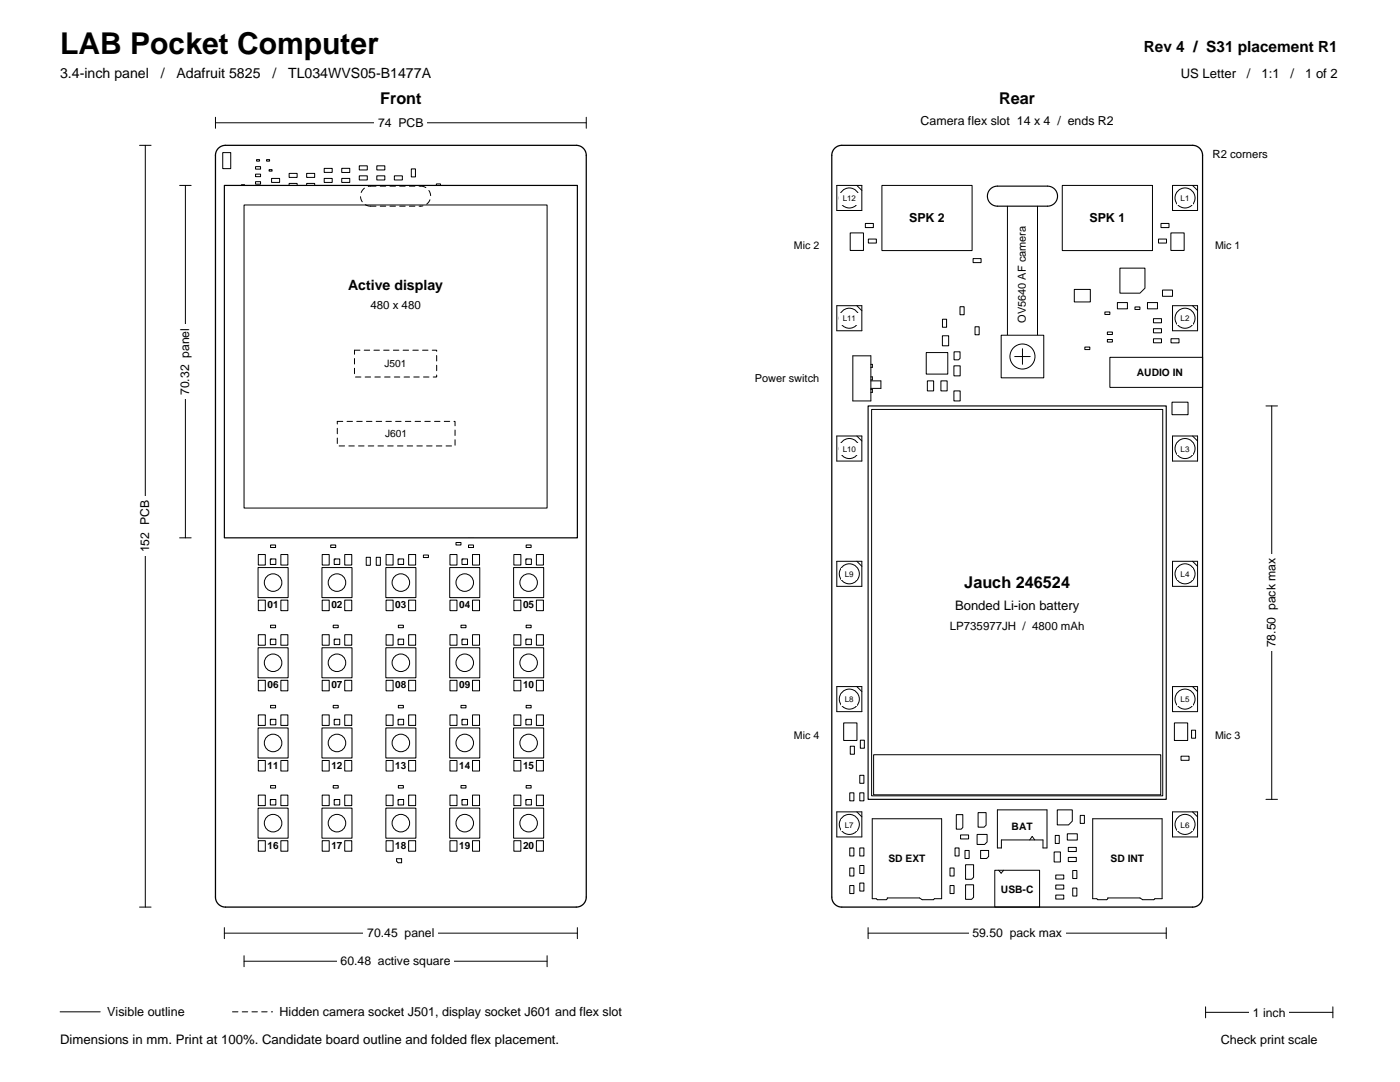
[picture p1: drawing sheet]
<svg xmlns="http://www.w3.org/2000/svg" width="279mm" height="216mm" viewBox="0 0 279 216" stroke-linecap="round" stroke-linejoin="round" font-family="sans-serif">
<g fill="none" stroke="#000" stroke-width=".2">
<path d="M44.4 30.5h1.6v3.1h-1.6zM48.2 38.4h.6v.3h-.6zM48.2 36.9h.6v.3h-.6zM50.7 38.1h1.6v.8h-1.6zM51 33.3h1v.5h-1zM51 34.7h1v.6h-1zM51 36.2h1v.5h-1zM51.2 31.9h.6v.3h-.6zM53.2 31.9h.6v.3h-.6zM53.7 33.9h.6v.2h-.6zM54.2 37.6h1.6v.8h-1.6zM54.2 35.6h1.6v.8h-1.6z"/>
<path d="M55.2 39.6h1.6v.8h-1.6zM57.7 36.6h1.6v.8h-1.6zM57.7 34.6h1.6v.8h-1.6zM59 38.9h2v1.2h-2zM61.2 36.6h1.6v.8h-1.6zM61.2 34.6h1.6v.8h-1.6zM63.2 38.6h1.6v.8h-1.6zM64.7 33.6h1.6v.8h-1.6zM64.7 35.6h1.6v.8h-1.6zM66.7 37.6h1.6v.8h-1.6zM68.2 33.6h1.6v.8h-1.6zM68.2 39.6h1.6v.8h-1.6z"/>
<path d="M68.2 35.6h1.6v.8h-1.6zM71.7 35.1h1.6v.8h-1.6zM71.7 33.1h1.6v.8h-1.6zM75.2 33.1h1.6v.8h-1.6zM75.2 35.1h1.6v.8h-1.6zM78.7 35.1h1.6v.8h-1.6zM82.1 33.7h.8v1.6h-.8zM87.1 36.7h.8v1.6h-.8zM89.7 39.6h1.6v.8h-1.6zM47.2 43.6h1.6v.8h-1.6zM48 40.4h2v1.2h-2zM48.1 45.7h.8v1.6h-.8z"/>
<path d="M48.2 51.6h1.6v.8h-1.6zM48.8 49h.4v1h-.4zM49.4 54.8l.9-.9h4.4v5.3h-5.3zM50 45.1h9l.9 .9v2.9h-9.9zM51.5 42.3h1v.4h-1zM51.7 51.6h1.6v.8h-1.6zM54.5 41.8h1v.5h-1zM55.5 51.3h1v.4h-1zM57.2 41.6h1.6v.8h-1.6zM58 52.5l.5-.5h7.5v8h-8zM60.5 41.4h2v1.2h-2zM61.1 44.7h.8v1.6h-.8z"/>
<path d="M62.6 48.2h.8v1.6h-.8zM63.5 45.4h2v1.2h-2zM64.5 42.9h2v1.2h-2zM64.7 40.6h1.6v.8h-1.6zM65.1 48.7h.8v1.6h-.8zM67.3 58.1h1.4v1.8h-1.4zM67.7 58.8h.6l-.3 .5zM67.7 59.3h.6M67.7 55.1h1.6v.8h-1.6zM68 58.6v.2M68 59.3v.2M68.6 46h1.2v2.9h-1.6v-2.4z"/>
<path d="M68.7 41.6h1.6v.8h-1.6zM68.8 51.3h2.2v2.5h-3v-1.8zM69.2 43.6h1.6v.8h-1.6zM69.8 58.1h1.4v1.8h-1.4zM70.2 58.8h.6l-.3 .5zM70.2 59.3h.6M70.5 58.6v.2M70.5 59.3v.2M86.8 53.1h1.4v1.8h-1.4zM86.9 57h.8v1.6h-.8zM87.1 49.2h.8v1.6h-.8zM87.1 40.2h.8v1.6h-.8z"/>
<path d="M87.2 53.8h.6l-.3 .5zM87.2 54.3h.6M87.2 46.6h1.6v.8h-1.6zM87.5 53.6v.2M87.5 54.3v.2M89.4 57h.8v1.6h-.8zM89.5 50.8h1v.5h-1zM89.7 54.6h1.6v.8h-1.6zM90.6 43.3h7.8v4.4h-6.8l-1-1zM91.7 52.3h1.6v.8h-1.6zM91.9 57h.8v1.6h-.8zM92 50.8h1v.5h-1z"/>
<path d="M95.7 59.6h1.6v.8h-1.6zM96.8 51.6l1-1h3.4v7.8h-4.4zM100.2 48.6h1.6v.8h-1.6zM103.5 60h9v10h-10v-9zM104.2 57.6h1.6v.8h-1.6zM45.7 60.6h1.6v.8h-1.6zM48.7 64.6h1.6v.8h-1.6zM49.2 62.6h1.6v.8h-1.6zM49.2 68.6h1.6v.8h-1.6zM49.2 60.6h1.6v.8h-1.6zM49.2 66.6h1.6v.8h-1.6zM50.2 76.6h1.6v.8h-1.6z"/>
<path d="M50.2 70.6h1.6v.8h-1.6zM51.1 79.2h.8v1.6h-.8zM52.2 64.6h1.6v.8h-1.6zM52.2 72.6h1.6v.8h-1.6zM52.2 74.6h1.6v.8h-1.6zM52.7 68.6h1.6v.8h-1.6zM52.7 66.6h1.6v.8h-1.6zM52.9 60.7h3.2v2.5h-2.6l-.6-.6zM53.7 78.1h1.6v.8h-1.6zM53.7 70.6h1.6v.8h-1.6zM55.7 76.1h1.6v.8h-1.6zM55.7 64.6h1.6v.8h-1.6z"/>
<path d="M56.2 66.6h1.6v.8h-1.6zM56.2 68.6h1.6v.8h-1.6zM57.2 70.6h1.6v.8h-1.6zM58 72.8h1v.4h-1zM58.7 62.1h1.4v1.8h-1.4zM58.8 75.1h1.4v1.8h-1.4zM59 62.8h.8l-.4 .5zM59 63.3h.8M59.2 75.8h.6l-.3 .5zM59.2 76.3h.6M59.4 62.6v.2M59.4 63.3v.2"/>
<path d="M59.5 75.6v.2M59.5 76.3v.2M59.6 66.5h1.4v1.8h-1.4zM59.8 78.6h3.4v7.8h-4.4v-6.8zM59.9 67.2h.8l-.4 .5zM59.9 67.7h.8M60.3 66.9v.3M60.3 67.7v.2M60.5 70.9h1.4v1.8h-1.4zM60.9 71.6h.6l-.3 .5zM60.9 72.1h.6M61.2 71.4v.2"/>
<path d="M61.2 72.1v.2M61.4 75.3h1.4v1.8h-1.4zM61.8 76h.6l-.3 .5zM61.8 76.5h.6M62.1 75.7v.3M62.1 76.5v.2M62.3 67.1h1.4v1.8h-1.4zM62.7 68.3h.6M62.7 67.8h.6l-.3 .5zM62.8 63.1h1.4v1.8h-1.4zM63 67.5v.3M63 68.3v.2"/>
<path d="M63.2 63.8h.6l-.3 .5zM63.2 64.3h.6M63.5 63.5v.3M63.5 64.3v.2M64.2 73.1h1.6v.8h-1.6zM64.2 75.6h1.6v.8h-1.6zM65.2 66.6h1.6v.8h-1.6zM65.2 71.1h1.6v.8h-1.6zM65.4 63h1.2v2h-1.2zM65.7 68.6h1.6v.8h-1.6zM66.2 61.3h.6v.3h-.6zM67.6 74.2h.8v1.6h-.8z"/>
<path d="M68.1 62.1h1.4v1.8h-1.4zM68.2 77.9l.4-.3h1.2v2.8h-1.6zM68.4 62.8h.7l-.3 .5zM68.4 63.3h.7M68.8 62.6v.2M68.8 63.3v.2M69 66.5h1.4v1.8h-1.4zM69.4 67.2h.6l-.3 .5zM69.4 67.7h.6M69.7 66.9v.3M69.7 67.7v.2M73.3 79h2.4v3h-2.4z"/>
<path d="M78.4 77.9l.3-.3h.9v2.8h-1.2zM82.4 77.9h4.2v4.2h-4.2zM86.9 62.1h1.4v1.8h-1.4zM87.2 62.8h.8l-.4 .5zM87.2 63.3h.8M87.6 62.6v.2M87.6 63.3v.2M87.8 66.5h1.4v1.8h-1.4zM88.1 67.2h.8l-.4 .5zM88.1 67.7h.8M88.5 66.9v.3M88.5 67.7v.2"/>
<path d="M88.7 70.9h1.4v1.8h-1.4zM89.1 71.6h.6l-.3 .5zM89.1 72.1h.6M89.2 79.4l.4-.4h1.2v2.9h-1.6zM89.4 71.4v.2M89.4 72.1v.2M89.6 75.3h1.4v1.8h-1.4zM89.7 61.6h1.6v.8h-1.6zM90 76h.6l-.3 .5zM90 76.5h.6M90.3 75.7v.3M90.3 76.5v.2"/>
<path d="M90.4 64h1.2v2h-1.2zM91.1 67.6h2.8v1.8h-2.8zM91.7 68.5h.4M92.1 68v1.1M92.1 68.5l.7-.4v.8zM92.5 75.7h1v.5h-1zM92.8 68.5h.4M93.2 61.6h1.6v.8h-1.6zM93.2 63.6h1.6v.8h-1.6zM93.2 77.6h1.6v.8h-1.6zM93.3 70.6h2.4l.8 .7v2.4l-.8 .8h-2.4l-.7-.8v-2.4zM94.2 65.6h1.6v.8h-1.6z"/>
<path d="M95.2 75.6h1.6v.8h-1.6zM96.3 62.1h1.4v1.8h-1.4zM96.7 62.8h.7l-.4 .5zM96.7 63.3h.7M97 62.6v.2M97 63.3v.2M97.2 66.5h1.4v1.8h-1.4zM97.6 67.2h.6l-.3 .5zM97.6 67.7h.6M97.9 79h1.7v2h-2.2v-1.5zM97.9 66.9v.3M97.9 67.7v.2"/>
<path d="M98.1 70.9h1.4v1.8h-1.4zM98.5 71.6h.6l-.3 .5zM98.5 72.1h.6M98.8 71.4v.2M98.8 72.1v.2M99 64.3h1v.4h-1zM99 75.3h1.4v1.8h-1.4zM99.1 60.2h.8v1.6h-.8zM99.3 76h.7l-.3 .5zM99.3 76.5h.7M99.6 66.2h.8v1.6h-.8zM99.7 75.7v.3"/>
<path d="M99.7 76.5v.2M101.2 71.6h1.6v.8h-1.6zM101.6 75.7h.8v1.6h-.8zM103.9 77.2h3.2v1.6h-3.2zM104.2 75.1h1.6v.8h-1.6zM104.7 73.1h1.6v.8h-1.6zM107.7 75.1h1.6v.8h-1.6zM108.1 72.3h1.1v1.4h-1.4v-1zM111.2 76.6h1.6v.8h-1.6zM53.7 82.1h1.6v.8h-1.6zM53.7 84.1h1.6v.8h-1.6zM53.7 80.1h1.6v.8h-1.6z"/>
<path d="M57.7 87.6h1.6v.8h-1.6zM57.7 89.6h1.6v.8h-1.6zM60.2 91.6h1.6v.8h-1.6zM60.9 88h1.2v2h-1.2zM63.4 92h1.2v2h-1.2zM63.4 88h1.2v2h-1.2zM64.9 97.9l.3-.3h.9v2.9h-1.2zM65.2 95.6h1.6v.8h-1.6zM65.9 91h1.2v2h-1.2zM90.9 91h1.2v2h-1.2zM91.2 96.1h1.6v.8h-1.6zM91.4 98.2h1v.5h-1z"/>
<path d="M93.5 99.4h.8v1.6h-.8zM93.9 80.8h1v.5h-1zM94.1 82.1h1.6v.9h-1.6zM94.7 96.1h1.6v.8h-1.6zM94.8 85.3h1v.5h-1zM95.1 83.8h1v.5h-1zM95.3 88.1l1-1h3.4v7.8h-4.4zM95.9 98.4h3.2v2.5h-2.6l-.6-.6zM97.5 84.7h1v.5h-1zM97.5 83.3h1v.5h-1zM98.2 96.1h1.6v.8h-1.6zM99.5 82.5h2v1.6h-2z"/>
<path d="M100 85.2h1v.5h-1zM100.1 82.5h.8v1.6h-.8zM100.6 98.8h.8v1.6h-.8zM101.5 96.2h1v.6h-1zM102.3 81.3h.8v1.7h-.8zM102.4 84.5h.6v1h-.6zM102.6 98.2h1v.5h-1zM103.9 92.4h1.1v.5h-1.1zM103.9 94h1.1v.5h-1.1zM103.9 95.6h1.1v.4h-1.1zM105.2 97.1h1.6v.8h-1.6zM105.8 87.5l1-.9h3v4.8h-4z"/>
<path d="M106.1 81.1l1.1-.9h4.3v5.3h-5.4zM106.4 94h1.1v.5h-1.1zM106.4 92.3h1.1v.6h-1.1zM109.2 92.6h1.6v.8h-1.6zM51.5 113.2h6v6h-6zM51.6 119.7h1.4v2.2h-1.4zM51.6 110.6h1.4v2.1h-1.4zM53.9 111.5h1.1v1.1h-1.1zM54 108.7h1v.5h-1zM54.2 111.5l-.3 .2M56.1 119.7h1.4v2.2h-1.4zM56.1 110.6h1.4v2.1h-1.4z"/>
<path d="M64.1 102.2h.8v1.6h-.8zM64.3 113.2h6v6h-6zM64.3 119.7h1.4v2.2h-1.4zM64.3 110.6h1.4v2.1h-1.4zM66 108.7h1v.5h-1zM66.1 102.2h.8v1.6h-.8zM66.7 111.5h1.1v1.1h-1.1zM66.9 111.5l-.2 .2M68.8 119.7h1.4v2.2h-1.4zM68.8 110.6h1.4v2.1h-1.4zM73.1 111.2h.8v1.6h-.8zM75.1 111.2h.8v1.6h-.8z"/>
<path d="M77 113.2h6v6h-6zM77 119.7h1.5v2.2h-1.5zM77 110.6h1.5v2.1h-1.5zM79.5 111.5h1v1.1h-1zM79.7 111.5l-.2 .2M81.6 119.7h1.4v2.2h-1.4zM81.6 110.6h1.4v2.1h-1.4zM84.5 110.8h1v.4h-1zM89.7 113.2h6v6h-6zM89.8 119.7h1.4v2.2h-1.4zM89.8 110.6h1.4v2.1h-1.4zM90.9 104.5h1.2v2h-1.2z"/>
<path d="M90.9 100.5h1.2v2h-1.2zM91 108.3h1v.4h-1zM92.2 111.5h1.1v1.1h-1.1zM92.4 111.5l-.2 .2M93.4 103h1.2v2h-1.2zM93.5 108.7h1v.5h-1zM93.5 106.7h1v.5h-1zM94.3 119.7h1.4v2.2h-1.4zM94.3 110.6h1.4v2.1h-1.4zM95.9 104.5h1.2v2h-1.2zM96.4 102.2h1v.5h-1zM100.7 102.2h.8v1.6h-.8z"/>
<path d="M102.5 113.2h6v6h-6zM102.5 119.7h1.4v2.2h-1.4zM102.5 110.6h1.4v2.1h-1.4zM103.2 100.1h1.6v.8h-1.6zM105 111.5h1.1v1.1h-1.1zM105 108.7h1v.5h-1zM105.2 111.5l-.2 .2M107 119.7h1.4v2.2h-1.4zM107 110.6h1.4v2.1h-1.4zM51.5 129.3h6v5.9h-6zM51.6 135.7h1.4v2.1h-1.4zM51.6 126.7h1.4v2h-1.4z"/>
<path d="M53.9 127.5h1.1v1.1h-1.1zM54 124.7h1v.6h-1zM54.2 127.5l-.3 .2M56.1 135.7h1.4v2.1h-1.4zM56.1 126.7h1.4v2h-1.4zM64.3 129.3h6v5.9h-6zM64.3 135.7h1.4v2.1h-1.4zM64.3 126.7h1.4v2h-1.4zM66.5 124.7h1v.6h-1zM66.7 127.5h1.1v1.1h-1.1zM66.9 127.5l-.2 .2M68.8 135.7h1.4v2.1h-1.4z"/>
<path d="M68.8 126.7h1.4v2h-1.4zM77 129.3h6v5.9h-6zM77 135.7h1.5v2.1h-1.5zM77 126.7h1.5v2h-1.5zM79.5 127.5h1v1.1h-1zM79.5 124.7h1v.6h-1zM79.7 127.5l-.2 .2M81.6 135.7h1.4v2.1h-1.4zM81.6 126.7h1.4v2h-1.4zM89.7 129.3h6v5.9h-6zM89.8 135.7h1.4v2.1h-1.4zM89.8 126.7h1.4v2h-1.4z"/>
<path d="M92 124.7h1v.6h-1zM92.2 127.5h1.1v1.1h-1.1zM92.4 127.5l-.2 .2M94.3 135.7h1.4v2.1h-1.4zM94.3 126.7h1.4v2h-1.4zM102.5 129.3h6v5.9h-6zM102.5 135.7h1.4v2.1h-1.4zM102.5 126.7h1.4v2h-1.4zM105 127.5h1.1v1.1h-1.1zM105 124.7h1v.6h-1zM105.2 127.5l-.2 .2M107 135.7h1.4v2.1h-1.4z"/>
<path d="M107 126.7h1.4v2h-1.4zM51.5 145.3h6v6h-6zM51.6 158.6h1.4v2.2h-1.4zM51.6 151.8h1.4v2h-1.4zM51.6 142.6h1.4v2.2h-1.4zM53.9 159.5h1.1v1.1h-1.1zM53.9 143.5h1.1v1.1h-1.1zM54 156.7h1v.5h-1zM54 140.8h1v.5h-1zM54.2 159.5l-.3 .2M54.2 143.5l-.3 .2M56.1 158.6h1.4v2.2h-1.4z"/>
<path d="M56.1 151.8h1.4v2h-1.4zM56.1 142.6h1.4v2.2h-1.4zM64.3 145.3h6v6h-6zM64.3 151.8h1.4v2h-1.4zM64.3 142.6h1.4v2.2h-1.4zM64.3 158.6h1.4v2.2h-1.4zM66.5 156.7h1v.5h-1zM66.5 140.8h1v.5h-1zM66.7 143.5h1.1v1.1h-1.1zM66.7 159.5h1.1v1.1h-1.1zM66.9 143.5l-.2 .2M66.9 159.5l-.2 .2"/>
<path d="M68.8 151.8h1.4v2h-1.4zM68.8 142.6h1.4v2.2h-1.4zM68.8 158.6h1.4v2.2h-1.4zM77 145.3h6v6h-6zM77 158.6h1.5v2.2h-1.5zM77 151.8h1.5v2h-1.5zM77 142.6h1.5v2.2h-1.5zM79.5 143.5h1v1.1h-1zM79.5 159.5h1v1.1h-1zM79.5 156.7h1v.5h-1zM79.5 140.8h1v.5h-1zM79.7 143.5l-.2 .2"/>
<path d="M79.7 159.5l-.2 .2M81.6 158.6h1.4v2.2h-1.4zM81.6 151.8h1.4v2h-1.4zM81.6 142.6h1.4v2.2h-1.4zM89.7 145.3h6v6h-6zM89.8 158.6h1.4v2.2h-1.4zM89.8 151.8h1.4v2h-1.4zM89.8 142.6h1.4v2.2h-1.4zM92 140.8h1v.5h-1zM92 156.7h1v.5h-1zM92.2 159.5h1.1v1.1h-1.1zM92.2 143.5h1.1v1.1h-1.1z"/>
<path d="M92.4 159.5l-.2 .2M92.4 143.5l-.2 .2M94.3 158.6h1.4v2.2h-1.4zM94.3 151.8h1.4v2h-1.4zM94.3 142.6h1.4v2.2h-1.4zM102.5 145.3h6v6h-6zM102.5 151.8h1.4v2h-1.4zM102.5 142.6h1.4v2.2h-1.4zM102.5 158.6h1.4v2.2h-1.4zM105 143.5h1.1v1.1h-1.1zM105 159.5h1.1v1.1h-1.1zM105 140.8h1v.5h-1z"/>
<path d="M105 156.7h1v.5h-1zM105.2 143.5l-.2 .2M105.2 159.5l-.2 .2M107 151.8h1.4v2h-1.4zM107 142.6h1.4v2.2h-1.4zM107 158.6h1.4v2.2h-1.4zM51.5 161.2h6v6.1h-6zM51.6 167.7h1.4v2.2h-1.4zM56.1 167.7h1.4v2.2h-1.4zM64.3 161.2h6v6.1h-6zM64.3 167.7h1.4v2.2h-1.4zM68.8 167.7h1.4v2.2h-1.4z"/>
<path d="M77 161.2h6v6.1h-6zM77 167.7h1.5v2.2h-1.5zM79.1 171.3h1.1v.9h-.7l-.4-.3zM81.6 167.7h1.4v2.2h-1.4zM89.7 161.2h6v6.1h-6zM89.8 167.7h1.4v2.2h-1.4zM94.3 167.7h1.4v2.2h-1.4zM102.5 161.2h6v6.1h-6zM102.5 167.7h1.4v2.2h-1.4zM107 167.7h1.4v2.2h-1.4z"/>
<circle cx="99.8" cy="83.9" r=".1"/>
<circle cx="54.5" cy="116.2" r="1.75"/>
<circle cx="67.2" cy="116.2" r="1.75"/>
<circle cx="80" cy="116.2" r="1.75"/>
<circle cx="92.7" cy="116.2" r="1.75"/>
<circle cx="105.5" cy="116.2" r="1.75"/>
<circle cx="54.5" cy="132.3" r="1.75"/>
<circle cx="67.2" cy="132.3" r="1.75"/>
<circle cx="80" cy="132.3" r="1.75"/>
<circle cx="92.7" cy="132.3" r="1.75"/>
<circle cx="105.5" cy="132.3" r="1.75"/>
<circle cx="54.5" cy="148.3" r="1.75"/>
<circle cx="67.2" cy="148.3" r="1.75"/>
<circle cx="80" cy="148.3" r="1.75"/>
<circle cx="92.7" cy="148.3" r="1.75"/>
<circle cx="105.5" cy="148.3" r="1.75"/>
<circle cx="54.5" cy="164.2" r="1.75"/>
<circle cx="67.2" cy="164.2" r="1.75"/>
<circle cx="80" cy="164.2" r="1.75"/>
<circle cx="92.7" cy="164.2" r="1.75"/>
<circle cx="105.5" cy="164.2" r="1.75"/>
</g>
<path d="M44.8 37h70.4v70.3h-70.4z" fill-rule="evenodd" fill="#fff" stroke="#000" stroke-width=".24"/>
<g fill="none" stroke="#000" stroke-width=".2">
<path d="M48.7 40.9h60.5v60.5h-60.5zM167 87h5v5h-5zM171 87l1 1"/>
<circle cx="169.5" cy="89.5" r="2"/>
</g>
<path d="M73.9 37.1h10M83.9 37.1a2 2 0 0 1 2 2 2 2 0 0 1-2 2M73.9 41.1a2 2 0 0 1-2-2 2 2 0 0 1 2-2M73.9 41.1h10M70.7 69.9h16.4v5.3h-16.4zM67.3 84.1h23.5v4.9h-23.5z" fill="none" stroke="#000" stroke-width=".2" stroke-dasharray="1.1 .8"/>
<path d="M43.6 29.6l.6-.4 .8-.2h70a2 2 0 0 1 2 2v148a2 2 0 0 1-2 2h-70a2 2 0 0 1-2-2v-148l.2-.8z" fill="none" stroke="#000" stroke-width=".25"/>
<path d="M167.5 88.5h4v2.3h-4z" fill-rule="evenodd" fill="#fff"/>
<g fill="none" stroke="#000" stroke-width=".2">
<path d="M167 162h5v5h-5zM171 162l1 1M213.2 169.1h1.6v.8h-1.6z"/>
<circle cx="169.5" cy="164.5" r="2"/>
</g>
<path d="M167.9 163.5h3.2v2.3h-3.2z" fill-rule="evenodd" fill="#fff"/>
<path d="M185.1 76h1.2v2h-1.2zM188.1 63.7h.8v1.6h-.8zM221 67.7h1v.6h-1zM221.5 71.3h18.5v6h-18.5zM230.2 63.6h1.6v.8h-1.6zM233.9 80.2h3.2v2.5h-3.2zM168.4 144.2h2.6v3.5h-2.6zM169.6 169.2h.8v1.6h-.8zM214.1 173.7h.8v1.6h-.8z" fill="none" stroke="#000" stroke-width=".2"/>
<path d="M226.2 73h10.6v2.7h-10.6z" fill-rule="evenodd" fill="#fff"/>
<g fill="none" stroke="#000" stroke-width=".2">
<path d="M234 37h5v5h-5zM238 37l1 1M231.7 44.6h1.6v.8h-1.6zM188.1 67h1.2v2h-1.2zM192.6 169.7h.8v1.6h-.8z"/>
<circle cx="236.5" cy="39.5" r="2"/>
</g>
<path d="M234.9 38.5h3.2v2.3h-3.2z" fill-rule="evenodd" fill="#fff"/>
<g fill="none" stroke="#000" stroke-width=".2">
<path d="M167 37h5v5h-5zM171 37l1 1M169.6 158.2h.8v1.6h-.8zM190.6 169.2h.8v1.6h-.8zM211 161.6h3v2.3l-.7 .7h-2.3z"/>
<circle cx="169.5" cy="39.5" r="2"/>
</g>
<path d="M167.5 38.5h4v2.3h-4z" fill-rule="evenodd" fill="#fff"/>
<g fill="none" stroke="#000" stroke-width=".2">
<path d="M212 37h18v13h-18zM223.5 53.5h5v4l-1 1h-4zM229 60.4h2v1.2h-2zM230.2 67.6h1.6v.8h-1.6zM234 87h5v5h-5zM238 87l1 1M195.7 169.7h1.6v1.2l-.4 .4h-1.2z"/>
<circle cx="236.5" cy="89.5" r="2"/>
</g>
<path d="M234.9 88.5h3.2v2.3h-3.2z" fill-rule="evenodd" fill="#fff"/>
<g fill="none" stroke="#000" stroke-width=".2">
<path d="M234 61h5v5h-5zM238 61l1 1M215.6 162.7h.8v1.6h-.8z"/>
<circle cx="236.5" cy="63.5" r="2"/>
</g>
<path d="M234.9 62.5h3.2v2.3h-3.2z" fill-rule="evenodd" fill="#fff"/>
<g fill="none" stroke="#000" stroke-width=".2">
<path d="M172.7 44.6h1.6v.8h-1.6zM190.4 73h1.2v2h-1.2zM234 137h5v5h-5zM238 137l1 1M192.7 176.6h1.6v2.4l-.4 .5h-1.2z"/>
<circle cx="236.5" cy="139.5" r="2"/>
</g>
<path d="M234.9 138.5h3.2v2.3h-3.2z" fill-rule="evenodd" fill="#fff"/>
<g fill="none" stroke="#000" stroke-width=".2">
<path d="M232 57.9h2v1.2h-2zM170.2 71h3.6v9h-3.6zM173.8 76h2v1.5h-2M173.8 72.7h.3v.6h-.3M173.8 75.2h.3v.6h-.3M173.8 77.7h.3v.6h-.3M184.9 70.3h4.2v4.3h-4.2zM230.2 65.6h1.6v.8h-1.6zM234 112h5v5h-5zM238 112l1 1M169.7 148.9h.8v1.6h-.8zM171.6 158.2h.8v1.6h-.8z"/>
<path d="M234.4 144.2h2.6v3.5h-2.6zM171.6 172.7h.8v1.6h-.8zM192.7 172.5h1.6v2.5l-.4 .5h-1.2zM213 166.4h2v1.2h-2zM214.1 177.2h.8v1.6h-.8z"/>
<circle cx="236.5" cy="114.5" r="2"/>
</g>
<path d="M234.9 113.5h3.2v2.3h-3.2z" fill-rule="evenodd" fill="#fff"/>
<path d="M173.3 47.7h1.6v.8h-1.6zM237.8 145.7h.8v1.6h-.8zM199 161.6h9.9v7.6h-.8v-1.6h-8.3v1.6h-.8zM205.5 167.6l.5-.7 .5 .7M210.4 170h1.2v2h-1.2z" fill="none" stroke="#000" stroke-width=".2"/>
<path d="M201.2 163.5h5.6v2.7h-5.6z" fill-rule="evenodd" fill="#fff"/>
<g fill="none" stroke="#000" stroke-width=".2">
<path d="M176 37h18v13h-18zM233.7 46.5h2.6v3.5h-2.6zM187.8 76h1.2v2h-1.2zM167 112h5v5h-5zM171 112l1 1M169.6 176.7h.8v1.6h-.8zM195.2 162.2h1.6v2.4l-.4 .5h-1.2z"/>
<circle cx="169.5" cy="114.5" r="2"/>
</g>
<path d="M167.9 113.5h3.2v2.3h-3.2z" fill-rule="evenodd" fill="#fff"/>
<g fill="none" stroke="#000" stroke-width=".2">
<path d="M234 162h5v5h-5zM238 162l1 1"/>
<circle cx="236.5" cy="164.5" r="2"/>
</g>
<path d="M234.9 163.5h3.2v2.3h-3.2z" fill-rule="evenodd" fill="#fff"/>
<g fill="none" stroke="#000" stroke-width=".2">
<path d="M231.2 47.7h1.6v.8h-1.6zM190.4 78h1.2v2h-1.2zM190.4 70.2h1.2v1.3l-.3 .3h-.9zM194.6 65.2h.8v1.6h-.8zM216.5 69.2h1v.5h-1zM221 66.3h1v.4h-1zM223 60.4h2v1.2h-2zM167 137h5v5h-5zM171 137l1 1M235.7 150.9h1.6v.8h-1.6zM190.9 162.6h1.3v2.5l-.4 .3h-.9zM191.7 166.6h1.6v.8h-1.6z"/>
<path d="M195 166.5h2v1.5l-.5 .5h-1.5zM210.6 166.7h.8v1.6h-.8zM210.7 178.6h1.6v.8h-1.6zM213.2 171.1h1.6v.8h-1.6z"/>
<circle cx="169.5" cy="139.5" r="2"/>
</g>
<path d="M167.9 138.5h3.2v2.3h-3.2z" fill-rule="evenodd" fill="#fff"/>
<g fill="none" stroke="#000" stroke-width=".2">
<path d="M167 61h5v5h-5zM171 61l1 1M191.6 61.2h.8v1.6h-.8zM226.5 61.2h1v.6h-1zM233.7 67.6h1.6v.8h-1.6zM189.6 176.7h.8v1.6h-.8z"/>
<circle cx="169.5" cy="63.5" r="2"/>
</g>
<path d="M167.5 62.5h4v2.3h-4z" fill-rule="evenodd" fill="#fff"/>
<path d="M171.7 147.7h.8v1.6h-.8zM174.1 163.4h13.8v15.9h-1.4l-.2 .2h-2.3l-.5-.3h-6.4l-.2 .3h-1.8l-.2-.2h-.8z" fill="none" stroke="#000" stroke-width=".2"/>
<path d="M176.6 169.9h8.8v2.7h-8.8z" fill-rule="evenodd" fill="#fff"/>
<path d="M194.2 51.6h1.6v.8h-1.6zM169.6 173.2h.8v1.6h-.8zM189.6 173.2h.8v1.6h-.8zM210.7 174.6h1.6v.8h-1.6zM218.1 163.4h13.8v15.9h-1.4l-.2 .2h-2.3l-.5-.3h-6.4l-.2 .3h-1.8l-.2-.2h-.8z" fill="none" stroke="#000" stroke-width=".2"/>
<path d="M220.9 169.9h8.2v2.7h-8.2z" fill-rule="evenodd" fill="#fff"/>
<path d="M169.7 46.5h2.6v3.5h-2.6zM214.4 57.8h3.2v2.5h-3.2zM220.5 62.3h1v.4h-1zM171.6 154.7h.8v1.6h-.8zM171.6 176.2h.8v1.6h-.8zM171.6 169.2h.8v1.6h-.8zM198.5 173.6h9v7.4h-9zM199.3 173.6l.5 .6 .5-.6M210.7 176.6h1.6v.8h-1.6z" fill="none" stroke="#000" stroke-width=".2"/>
<path d="M199.1 176h7.8v2.7h-7.8z" fill-rule="evenodd" fill="#fff"/>
<path d="M166.6 29.6l.6-.4 .8-.2h70a2 2 0 0 1 2 2v148a2 2 0 0 1-2 2h-70a2 2 0 0 1-2-2v-148l.2-.8z" fill="none" stroke="#000" stroke-width=".25"/>
<path d="M201.1 41.1v25.8M207.1 41.1v25.8" fill="none" stroke="#000" stroke-width=".2"/>
<path d="M197.6 37.7l.7-.4 .8-.2h10a2 2 0 0 1 2 2 2 2 0 0 1-2 2h-10a2 2 0 0 1-1.9-1.2 2 2 0 0 1 .4-2.2z" fill="none" stroke="#000" stroke-width=".23"/>
<path d="M199.8 66.9h8.5v8.5h-8.5z" fill-rule="evenodd" fill="#fff" stroke="#000" stroke-width=".2"/>
<g fill="none" stroke="#000" stroke-width=".2">
<path d="M202.5 71.1h3.1M204.1 69.6v3.1"/>
<circle cx="204.1" cy="71.1" r="2.5"/>
</g>
<path d="M173.3 81h59.5v78.5h-59.5z" fill-rule="evenodd" fill="#fff" stroke="#000" stroke-width=".23"/>
<path d="M43 23.4v2.2M43 24.5h74M117 23.4v2.2M173.9 81.7h58.1v77.1h-58.1zM174.4 150.6h57.3v8h-57.3z" fill="none" stroke="#000" stroke-width=".2"/>
<path d="M74.8 22.8h10.4v3.2h-10.4z" fill-rule="evenodd" fill="#fff"/>
<path d="M27.8 29h2.4M29 29v152M27.8 181h2.4" fill="none" stroke="#000" stroke-width=".2"/>
<path d="M27.3 99.1h3.1v11.8h-3.1z" fill-rule="evenodd" fill="#fff"/>
<path d="M35.8 37h2.3M37 37v70.3M35.8 107.3h2.3" fill="none" stroke="#000" stroke-width=".2"/>
<path d="M35.3 64.8h3.1v14.8h-3.1z" fill-rule="evenodd" fill="#fff"/>
<path d="M44.8 185.1v2.2M44.8 186.2h70.4M115.2 185.1v2.2" fill="none" stroke="#000" stroke-width=".2"/>
<path d="M72.6 184.5h14.8v3.2h-14.8z" fill-rule="evenodd" fill="#fff"/>
<path d="M48.7 190.7v2.2M48.7 191.8h60.5M109.2 190.7v2.2" fill="none" stroke="#000" stroke-width=".2"/>
<path d="M67.3 190.1h23.3v3.2h-23.3z" fill-rule="evenodd" fill="#fff"/>
<path d="M173.3 185.1v2.2M173.3 186.2h59.5M232.8 185.1v2.2" fill="none" stroke="#000" stroke-width=".2"/>
<path d="M193.4 184.5h19.2v3.2h-19.2z" fill-rule="evenodd" fill="#fff"/>
<path d="M252.6 81h2.3M253.8 81v78.5M252.6 159.5h2.3" fill="none" stroke="#000" stroke-width=".2"/>
<path d="M252.1 110.6h3.1v19.3h-3.1z" fill-rule="evenodd" fill="#fff"/>
<path d="M12 201.9h8M240.6 200.9v2.2M240.6 202h25.4M266 200.9v2.2" fill="none" stroke="#000" stroke-width=".2"/>
<path d="M46.4 201.9h8" fill="none" stroke="#000" stroke-width=".2" stroke-dasharray="1.1 .8"/>
<path d="M249.3 200.3h8v3.2h-8z" fill-rule="evenodd" fill="#fff"/>
<text font-size="6" x="12" y="10.7">LAB Pocket Computer</text>
<g font-size="3.2">
<text x="75.9" y="20.7">Front</text>
<text x="199.4" y="20.7">Rear</text>
<text x="192.4" y="117.3">Jauch 246524</text>
</g>
<text font-size="3.1" x="228.3" y="10.3">Rev 4 / S31 placement R1</text>
<g font-size="2.8">
<text x="12" y="15.5">3.4-inch panel</text>
<text x="32.1" y="15.5">/</text>
<text x="35.2" y="15.5">Adafruit 5825</text>
<text x="54.4" y="15.5">/</text>
<text x="57.5" y="15.5">TL034WVS05-B1477A</text>
<text x="69.5" y="57.8">Active display</text>
</g>
<g font-size="2.6">
<text x="235.7" y="15.5">US Letter</text>
<text x="248.9" y="15.5">/</text>
<text x="251.8" y="15.5">1:1</text>
<text x="257.6" y="15.5">/</text>
<text x="260.5" y="15.5">1 of 2</text>
<text x="190.6" y="121.7">Bonded Li-ion battery</text>
<text x="12" y="208.2">Dimensions in mm. Print at 100%. Candidate board outline and folded flex placement.</text>
</g>
<g font-size="2.5">
<text x="183.7" y="24.9">Camera flex slot 14 x 4 / ends R2</text>
<text x="181.4" y="44.3">SPK 2</text>
<text x="217.4" y="44.3">SPK 1</text>
<text x="21.4" y="202.6">Visible outline</text>
<text x="55.8" y="202.6">Hidden camera socket J501, display socket J601 and flex slot</text>
<text x="243.6" y="208.2">Check print scale</text>
</g>
<g font-size="2.4">
<text x="75.5" y="25.3">74 PCB</text>
<text x="37.8" y="78.9" transform="rotate(-90 37.8 78.9)">70.32 panel</text>
<text x="29.8" y="110.2" transform="rotate(-90 29.8 110.2)">152 PCB</text>
<text x="254.6" y="129.2" transform="rotate(-90 254.6 129.2)">78.50 pack max</text>
<text x="73.3" y="187">70.45 panel</text>
<text x="194.1" y="187">59.50 pack max</text>
<text x="68" y="192.6">60.48 active square</text>
<text x="250.1" y="202.8">1 inch</text>
</g>
<g font-size="2.3">
<text x="242" y="31.5">R2 corners</text>
<text x="73.9" y="61.6">480 x 480</text>
<text x="189.6" y="125.8">LP735977JH / 4800 mAh</text>
</g>
<g font-size="2.2">
<text x="204.7" y="64.4" transform="rotate(-90 204.7 64.4)">OV5640 AF camera</text>
<text x="150.6" y="76.3">Power switch</text>
</g>
<g font-size="2.1">
<text x="158.4" y="49.7">Mic 2</text>
<text x="242.5" y="49.7">Mic 1</text>
<text x="158.4" y="147.5">Mic 4</text>
<text x="242.5" y="147.5">Mic 3</text>
</g>
<g font-size="2">
<text x="76.7" y="73.2">J501</text>
<text x="226.9" y="75.1">AUDIO IN</text>
<text x="76.9" y="87.2">J601</text>
<text x="53.4" y="121.4">01</text>
<text x="66.1" y="121.4">02</text>
<text x="78.9" y="121.4">03</text>
<text x="91.6" y="121.4">04</text>
<text x="104.4" y="121.4">05</text>
<text x="53.4" y="137.4">06</text>
<text x="66.1" y="137.4">07</text>
<text x="78.9" y="137.4">08</text>
<text x="91.6" y="137.4">09</text>
<text x="104.4" y="137.4">10</text>
<text x="53.4" y="153.4">11</text>
<text x="66.1" y="153.4">12</text>
<text x="78.9" y="153.4">13</text>
<text x="91.6" y="153.4">14</text>
<text x="104.4" y="153.4">15</text>
<text x="201.9" y="165.6">BAT</text>
<text x="53.4" y="169.4">16</text>
<text x="66.1" y="169.4">17</text>
<text x="78.9" y="169.4">18</text>
<text x="91.6" y="169.4">19</text>
<text x="104.4" y="169.4">20</text>
<text x="177.3" y="172">SD EXT</text>
<text x="221.6" y="172">SD INT</text>
<text x="199.8" y="178.1">USB-C</text>
</g>
<g font-size="1.6">
<text x="168.2" y="40.1">L12</text>
<text x="235.6" y="40.1">L1</text>
<text x="168.2" y="64.1">L11</text>
<text x="235.6" y="64.1">L2</text>
<text x="168.2" y="90.1">L10</text>
<text x="235.6" y="90.1">L3</text>
<text x="168.6" y="115.1">L9</text>
<text x="235.6" y="115.1">L4</text>
<text x="168.6" y="140.1">L8</text>
<text x="235.6" y="140.1">L5</text>
<text x="168.6" y="165.1">L7</text>
<text x="235.6" y="165.1">L6</text>
</g>
</svg>
